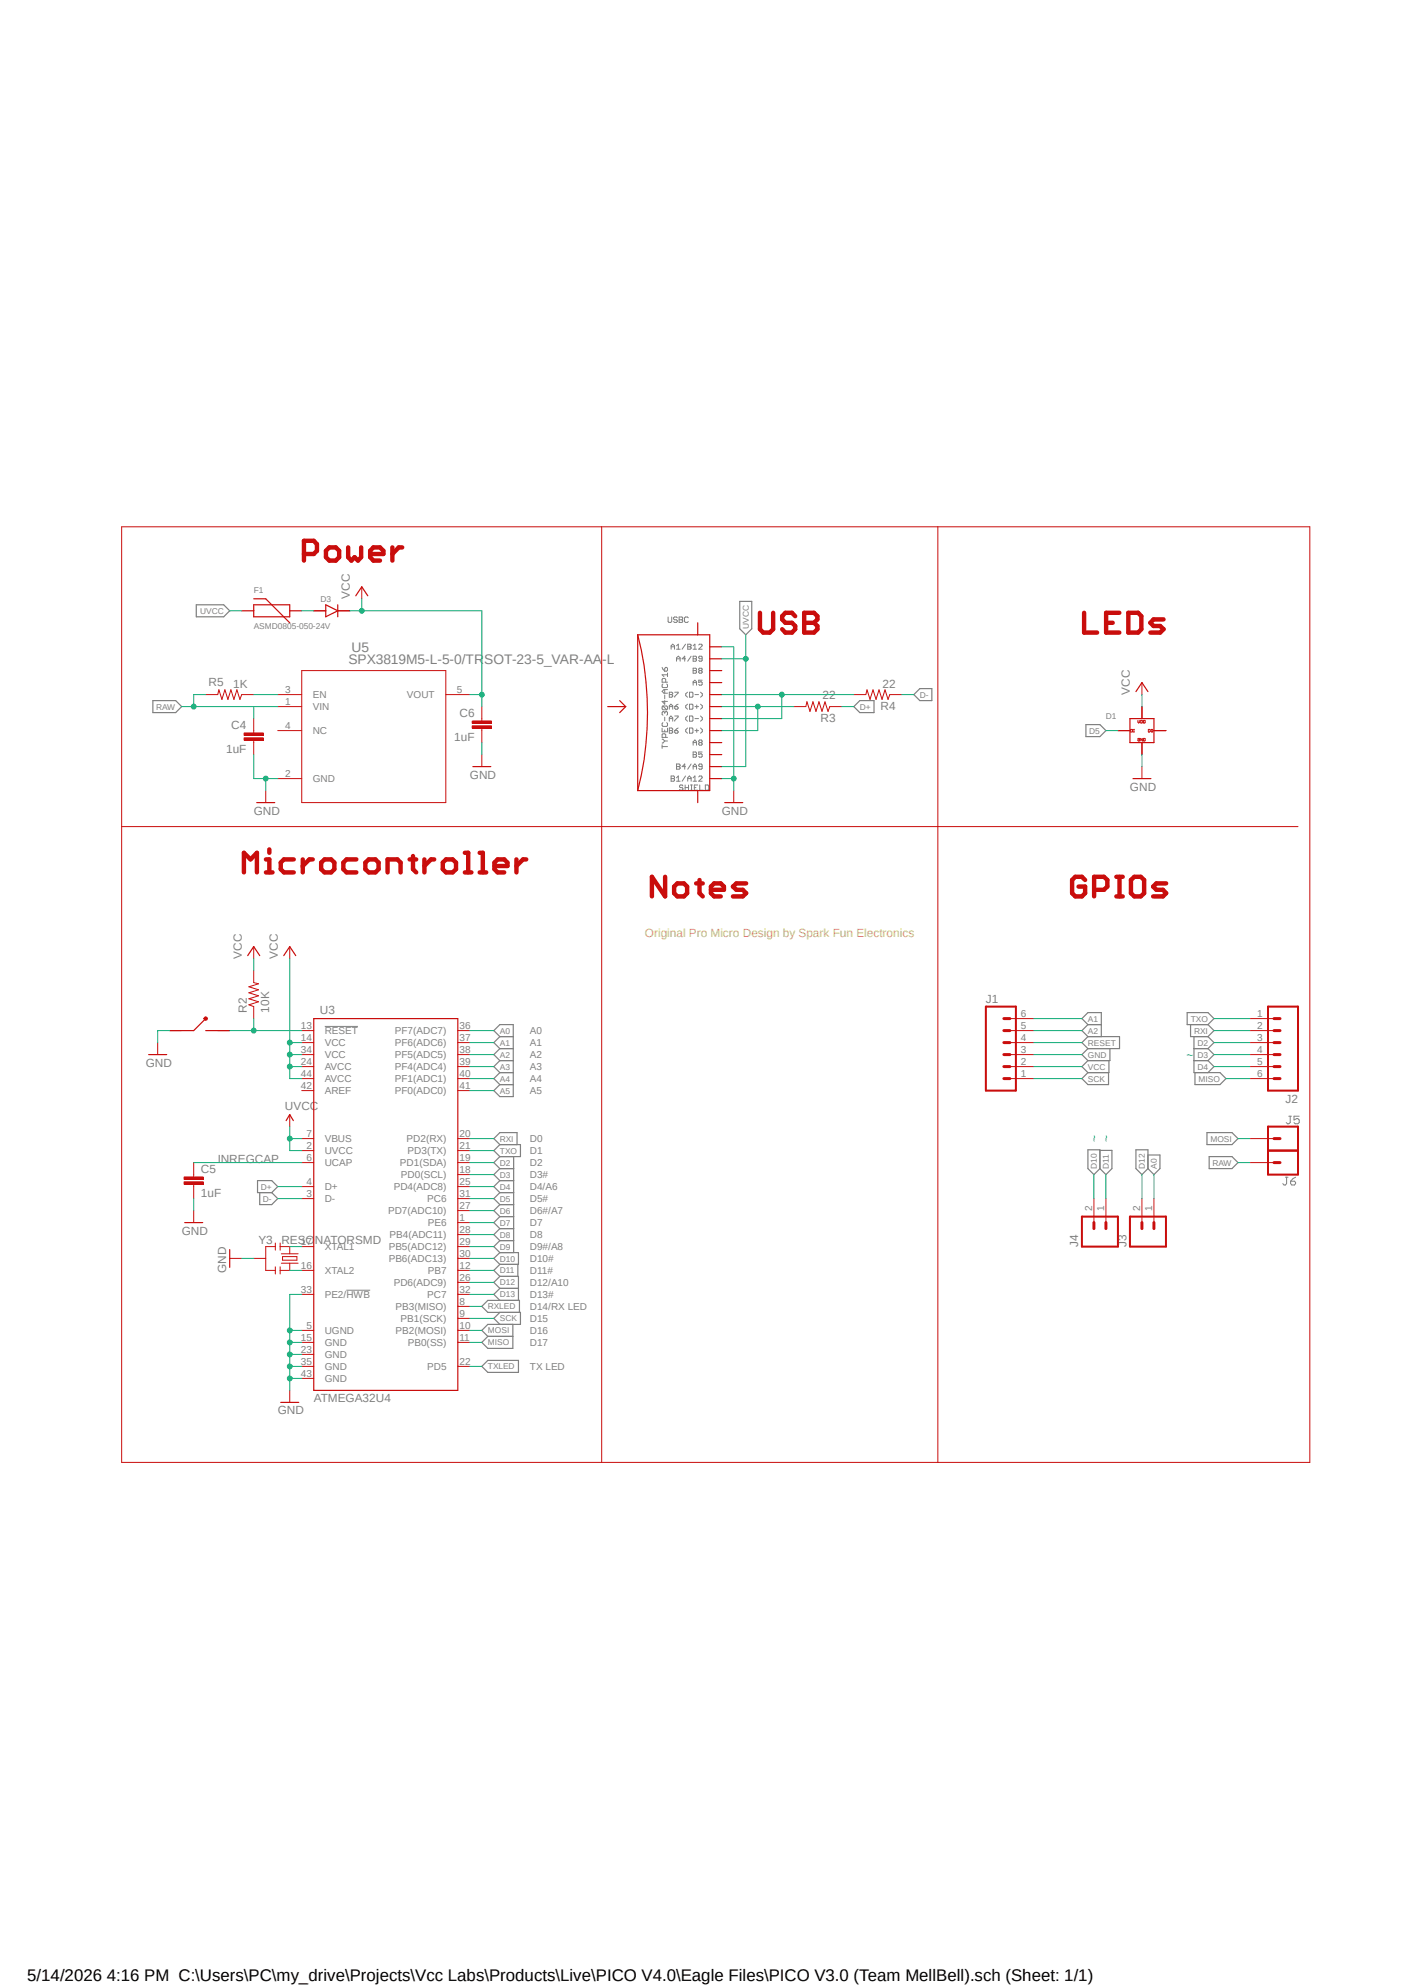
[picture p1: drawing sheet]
<svg xmlns="http://www.w3.org/2000/svg" width="297mm" height="420mm" viewBox="0 0 297 420" stroke-linecap="round" stroke-linejoin="round" font-family="sans-serif">
<path d="M25.7 111.4l251.6 198.3M277.3 111.4l-251.6 198.3" fill="none" stroke="#fff" stroke-width=".21"/>
<g fill="none" stroke="#808080" stroke-width=".21">
<path d="M141.4 130.6v1l.1 .1 .6-.1v-1M142 137.4v-.7l.3-.3 .4 .3v.7M142 136.9h.7M143.1 136.7l.4-.3v1M143.1 137.4h.8M143.1 140v-.8l.4-.3 .4 .3v.8M143.1 139.4h.8M143.3 130.8l-.2-.2-.6 .2 .2 .4h.4l.2 .4-.2 .1-.6-.1M143.7 130.6h.6l.1 .2-.1 .4 .1 .4-.1 .1h-.6zM143.7 131.2h.6M145 136.4l-.7 1M145 139.4h-.7l.6-.5v1.1"/>
<path d="M145.5 136.9h.5M145.5 136.4h.5l.2 .1-.2 .4 .2 .3-.2 .2h-.5zM145.6 130.8l-.2-.2-.6 .2v.8l.2 .1 .6-.1M146.2 138.9l-.7 1.1M146.6 137.4h.8M146.6 136.7l.4-.3v1M146.6 139.4h.6M146.6 138.9h.6l.2 .2-.2 .3 .2 .4-.2 .2h-.6zM147.8 136.5l.2-.1h.4l.1 .1v.2l-.7 .7h.7M148.5 139.4h-.5l-.2-.2 .2-.3h.4l.1 .2v.7l-.1 .2h-.4l-.2-.2M140.1 158h1.1M140.1 154.1v.8h1.1v-.8"/>
<path d="M140.1 157.6v.8M140.1 156.5l.5 .3M140.1 141.3l.5 .8M140.3 144.8l-.2 .2v.4l.2 .1h.8l.1-.1-.1-.6M140.3 149.4l-.2 .2 .2 .6h.8M140.3 153l-.2 .2 .2 .6h.8l.1-.3-.1-.5M140.3 149.4h.8l.1 .2-.1 .6M140.3 149.4l.8 .8M140.6 150.8l-.1-.2-.4 .2v.4l.2 .2M140.6 156.8l-.5 .5M140.6 156.8h.6M140.6 141.5l.2-.2 .4 .2-.1 .6h-.5z"/>
<path d="M140.6 150.8l.2-.2 .4 .2v.4l-.1 .2M140.6 146v.7M140.6 147.1v.8M140.6 148.3v.8l-.5-.6h1.1M140.6 150.8v.2M140.6 151.8v.8M140.6 154.5v.4M140.8 144.4v-.6l-.2-.2h-.3l-.2 .2v.6h1.1M140.8 156.1v-.6l-.5-.2-.2 .2v.6h1.1M141.2 142.5v.7M141.2 146h-.7l-.4 .3 .4 .4h.7M141.2 142.8h-1.1l.4 .4"/>
<path d="M141.6 146.5h.5l.2 .2-.2 .3 .2 .4-.2 .2h-.5zM141.6 150.1v-.7l.3-.3 .4 .3v.7M141.6 152.7v-.8l.3-.3 .4 .3v.8M141.6 154.1h.5l.2 .2-.2 .3 .2 .4-.2 .2h-.5zM141.6 147h.5M141.6 149.6h.7M141.6 152.1h.7M141.6 154.6h.5M142.7 149.6h.6l.2 .3-.2 .2h-.4l-.2-.2zM142.7 146.5h.8l-.8 1.1M142.7 151.6h.8v.2l-.8 .7v.2M142.7 154.6h.6l.2 .4-.2 .2h-.4l-.2-.2z"/>
<path d="M143.5 149.1l-.8 .5M143.5 154.1l-.8 .5M145.5 146.5l-.4 .4v.3l.4 .4M145.5 149.1l-.4 .3v.4l.4 .3M145.5 151.6l-.4 .3v.4l.4 .4M145.5 154.1l-.4 .4v.4l.4 .3M145.9 151.6h.5l.2 .2v.7l-.2 .2h-.5zM145.9 146.5h.5l.2 .2v.7l-.2 .2h-.5zM145.9 149.1h.5l.2 .1v.7l-.2 .2h-.5zM145.9 154.1h.5l.2 .2v.7l-.2 .2h-.5zM146.6 141.4h.6l.2 .2-.2 .3 .2 .4-.2 .2h-.6zM146.6 145v-.7l.4-.3 .4 .3v.7"/>
<path d="M146.6 157.7v-.7l.4-.4 .4 .4v.7M146.6 159.2h.6l.2 .2-.2 .3 .2 .4-.2 .2h-.6zM146.6 141.9h.6M146.6 144.5h.8M146.6 157.2h.8M146.6 159.7h.6M147 147h.8M147 149.6h.8M147 152.1h.8M147 154.6h.8M147.4 149.2v.7M147.4 154.3v.7"/>
<path d="M148 141.9l-.2-.1 .2-.4h.4l.1 .2-.1 .3M148 141.9l-.2 .3 .2 .3h.4l.1-.2-.1-.4M148 157.2l-.2-.2 .2-.4h.4l.1 .2-.1 .4M148 157.2l-.2 .2 .2 .3h.4l.1-.1-.1-.4M148 141.9h.4M148 157.2h.4M148.2 146.5l.4 .4v.3l-.4 .4M148.2 149.1l.4 .3v.4l-.4 .3M148.2 151.6l.4 .3v.4l-.4 .4M148.2 154.1l.4 .4v.4l-.4 .3M148.5 144h-.7v.5l.6-.2 .1 .2v.4l-.1 .1h-.4l-.2-.1M148.5 159.2h-.7v.5l.4-.1 .3 .1v.4l-.1 .2h-.4l-.2-.2"/>
<path d="M142 164.3h.5l.2 .2-.2 .3 .2 .4-.2 .2h-.5zM142 164.8h.5M143.1 164.6l.4-.3v1.1M143.1 161.7h.6l.2 .2-.2 .4 .2 .3-.2 .2h-.6zM143.1 162.3h.6M143.1 165.4h.8M144.5 166.4l-.2-.2h-.4l-.1 .3 .1 .2h.4l.2 .4-.2 .2h-.4l-.1-.2M144.9 166.7h.8M144.9 166.2v1.1M145 162.3h-.7l.6-.6v1.1M145 164.3l-.7 1.1M145.5 165.4v-.8l.3-.3 .4 .3v.8"/>
<path d="M145.5 164.8h.7M145.7 166.2v1.1M146.1 166.2h.4M146.1 167.3h.4M146.2 161.7l-.7 1.1M146.3 166.2v1.1M146.6 164.6l.4-.3v1.1M146.6 162.8v-.7l.4-.4 .4 .4v.7M146.6 162.3h.8M146.6 165.4h.8M146.9 166.7h.3M147.6 166.2h-.7v1.1h.7"/>
<path d="M147.8 164.5l.2-.2h.4l.1 .3-.7 .8h.7M148 166.2v1.1h.8M148.5 162.3h-.5l-.2-.2 .2-.4h.4l.1 .2v.7l-.1 .2h-.4l-.2-.2M149.2 166.2h.6l.1 .2v.7l-.1 .2h-.6zM68.7 217.3h7M272.7 236.3h.5M273 236.3v1.3l-.3 .3h-.3l-.3-.3M274.9 236.3h-1.1v.8l.8-.3 .3 .3v.5l-.3 .3h-.6l-.2-.3M271.9 249.2h.6M272.2 249.2v1.3l-.3 .3h-.2l-.3-.3M273 250h.9l.2 .3v.2l-.2 .3h-.6l-.3-.3zM274.1 249.2l-.5 .3-.6 .5"/>
<path d="M73.3 273.1h5"/>
</g>
<g fill="none" stroke="#808080" stroke-width=".25">
<path d="M41.5 128h5.8l1.3 1.3-1.3 1.3h-5.8zM156.5 127.3h2.5v5.8l-1.2 1.3-1.3-1.3zM32.3 148.3h4.9l1.2 1.3-1.2 1.2h-4.9zM180.6 149.6l1.3-1.3h3v2.5h-3zM193.3 147l1.3-1.2h2.5v2.5h-2.5zM229.7 153.4h3l1.3 1.2-1.3 1.3h-3zM105.7 219.4h2.9M105.7 219.4l-1.2-1.3 1.2-1.2h2.9v15.2h-2.9l-1.2-1.3 1.2-1.2M105.7 219.4l-1.2 1.3 1.2 1.3M230.2 219.4h6.7v2.6h-6.7M230.2 219.4l-1.3 1.3 1.3 1.3M230.2 216.9h2.8"/>
<path d="M230.2 216.9l-1.3-1.3 1.3-1.3h2.8v5.1M230.2 216.9l-1.3 1.2 1.3 1.3M251.2 214.3h4.4l1.2 1.3-1.2 1.3h-4.4zM251.9 216.9v2.5h3.7M252.6 219.4v7.6h5.5l1.3 1.3-1.3 1.3h-5.3v-2.6M255.6 219.4l1.2 1.3-1.2 1.3M255.6 216.9l1.2 1.2-1.2 1.3M105.7 222h2.9M105.7 224.5h2.9M105.7 227h2.9M105.7 229.6h2.9M105.7 227l-1.2 1.3 1.2 1.3"/>
<path d="M105.7 224.5l-1.2 1.3 1.2 1.2M105.7 222l-1.2 1.2 1.2 1.3M230.2 222l-1.3 1.2 1.3 1.3M230.2 227l-1.3 1.3 1.3 1.3h4.3v-2.6M230.2 224.5l-1.3 1.3 1.3 1.2M234.6 224.5v2.5h-4.4M234.8 222v2.5h-4.6M252.6 222h3M252.6 224.5h3M255.4 239.7h5.2l1.3 1.3-1.3 1.3h-5.2zM255.6 224.5l1.2 1.3-1.2 1.2M255.6 222l1.2 1.2-1.2 1.3"/>
<path d="M54.5 249.9h3l1.3 1.3-1.3 1.2h-3zM54.9 252.4v2.6h2.6l1.3-1.3-1.3-1.3M105.7 242.3h4.4v2.5h-4.4M105.7 242.3l-1.2-1.3 1.2-1.3h3.7v2.6M105.7 242.3l-1.2 1.2 1.2 1.3M105.7 247.4h3M105.7 244.8l-1.2 1.3 1.2 1.3M105.7 247.4l-1.2 1.2 1.2 1.3M105.7 249.9h3M105.7 249.9l-1.2 1.3 1.2 1.2M105.7 252.4h3M105.7 252.4l-1.2 1.3 1.2 1.3"/>
<path d="M105.7 255h3M105.7 255l-1.2 1.2 1.2 1.3M105.7 257.5h3M105.7 257.5l-1.2 1.3 1.2 1.3M108.7 244.8v20.3M230.2 243.4h2.5v4l-1.3 1.2-1.2-1.2zM232.7 243.5h2.5v3.9l-1.2 1.2-1.3-1.2M240.3 243.4h2.6v4l-1.3 1.2-1.3-1.2zM242.9 244.5h2.5v2.9l-1.3 1.2-1.2-1.2M255.8 244.8h4.8l1.3 1.3-1.3 1.3h-4.8zM105.7 277.8l-1.2 1.3 1.2 1.2M105.7 262.6l-1.2 1.3 1.2 1.2"/>
<path d="M105.7 262.6h3M105.7 265.1h4v2.5h-4M105.7 260.1l-1.2 1.2 1.2 1.3M105.7 260.1h3M105.7 265.1l-1.2 1.3 1.2 1.2M105.7 270.2h4v5.1M105.7 267.6l-1.2 1.3 1.2 1.3M105.7 270.2l-1.2 1.2 1.2 1.3M105.7 272.7h4M105.7 272.7l-1.2 1.3 1.2 1.3M109.6 267.6v2.6M109.9 277.8v-2.5h-6.7l-1.3 1.2 1.3 1.3h6.9v2.5h-6.9l-1.3 1.3 1.3 1.3"/>
<path d="M101.9 289.2l1.3-1.2h6.5v2.5h-6.5zM103.2 282.9h5.3M108.5 280.3v5.1h-5.3l-1.3-1.3 1.3-1.2"/>
</g>
<g fill="none" stroke="#c90d0c" stroke-width=".21">
<path d="M25.7 111.5h251.4v198h-251.4zM127.3 111.5v198M198.4 111.5v198M25.7 175h248.9M53.7 200.4v2.5M61.3 200.4v2.5M63.8 218.1h2.6M96.9 218.1h2.5M61.3 235.9v2.6M63.8 230.8h2.6M63.8 225.8h2.6M63.8 228.3h2.6"/>
<path d="M63.8 223.2h2.6M63.8 220.7h2.6M96.9 230.8h2.5M96.9 225.8h2.5M96.9 228.3h2.5M96.9 223.2h2.5M96.9 220.7h2.5M41 248.6v.5M41 250.7v.5M41 256.2v2.6M63.8 251.2h2.6M63.8 253.7h2.6"/>
<path d="M63.8 246.1h2.6M63.8 241h2.6M63.8 243.5h2.6M96.9 251.2h2.5M96.9 253.7h2.5M96.9 248.6h2.5M96.9 246.1h2.5M96.9 241h2.5M96.9 243.5h2.5M96.9 256.2h2.5M96.9 258.8h2.5M48.6 266.4h2.5"/>
<path d="M53.7 266.4h2.5M58.3 263.9h-2.1v5h2.1M58.3 263.1v1.5M58.3 268.1v1.6M59.3 263.9h2v1.5M59.3 263.1v1.5M59.3 268.1v1.6M59.5 267.4h3.6M59.5 265.4h3.6M59.8 266h3v.7h-3zM61.3 267.4v1.5h-2M63.8 263.9h2.6"/>
<path d="M63.8 268.9h2.6M63.8 274h2.6M96.9 266.4h2.5M96.9 276.5h2.5M96.9 279.1h2.5M96.9 261.3h2.5M96.9 263.9h2.5M96.9 268.9h2.5M96.9 274h2.5M96.9 271.4h2.5M61.3 294.3v2.5M63.8 284.1h2.6"/>
<path d="M63.8 286.7h2.6M63.8 289.2h2.6M63.8 291.8h2.6M63.8 281.6h2.6M96.9 284.1h2.5M96.9 289.2h2.5M96.9 281.6h2.5"/>
</g>
<g fill="none" stroke="#c90d0c" stroke-width=".93">
<path d="M64.3 117.3h2.1l.7-.7v-1.4l-.7-.7h-2.1v4.2M69 116.6l.7-.7h1.3l.8 .7v1.3l-.8 .8h-1.3l-.7-.8zM73.7 115.9v2l.6 .8 .7-.8 .7 .8 .7-.8v-2M78.3 117.3h2.8v-.7l-.7-.7h-1.4l-.7 .7v1.3l.7 .8h1.4M83 115.9v2.8M85.1 115.9h-.7l-1.4 1.4M160.8 129.7v3.5l.7 .7h1.4l.7-.7v-3.5M168.2 130.4l-.6-.7h-1.4l-.7 .7v.7l.7 .7h1.4l.6 .7v.7l-.6 .7h-1.4l-.7-.7M170.1 129.7h2.1l.7 .7v.7l-.7 .7 .7 .7v.7l-.7 .7h-2.1zM170.1 131.8h2.1M229.4 129.7v4.2h2.7M234 131.8h1.4"/>
<path d="M236.8 129.7h-2.8v4.2h2.8M238.7 129.7h2.1l.7 .7v2.8l-.7 .7h-2.1zM246.2 131.1h-2.1l-.7 .7 .7 .7h1.3l.8 .7-.8 .7h-2M57 179.8v.7M51.6 184.7v-4.2l1.4 1.4 1.4-1.4v4.2M56.3 181.9h.7v2.8M56.3 184.7h1.4M62.1 181.9h-2l-.7 .7v1.4l.7 .7h2M64.1 181.9v2.8M66.2 181.9h-.8l-1.3 1.4M67.9 182.6l.8-.7h1.4l.6 .7v1.4l-.6 .7h-1.4l-.8-.7zM75.4 181.9h-2.1l-.7 .7v1.4l.7 .7h2.1"/>
<path d="M77.3 182.6l.7-.7h1.4l.7 .7v1.4l-.7 .7h-1.4l-.7-.7zM82 184.7v-2.8h2.1l.7 .7v2.1M86.7 181.9h1.4M87.4 181.2v2.8l.7 .7M89.8 181.9v2.8M91.9 181.9h-.7l-1.4 1.4M94.4 181.9h1.4l.7 .7v1.4l-.7 .7h-1.4l-.7-.7v-1.4zM98.3 184.7h1.4M98.3 180.5h.8v4.2M101.5 184.7h1.4M101.5 180.5h.7v4.2M104.6 183.3h2.8v-.7l-.7-.7h-1.4l-.7 .7v1.4l.7 .7h1.4"/>
<path d="M109.3 181.9v2.8M111.3 181.9h-.6l-1.4 1.4M140.7 185.6v4.1l-2.8-4.1v4.1M142.6 187.7l.7-.7h1.4l.7 .7v1.4l-.7 .6h-1.4l-.7-.6zM147.3 187h1.4M148 186.3v2.8l.7 .6M150.4 188.3h2.8v-.6l-.7-.7h-1.4l-.7 .7v1.4l.7 .6h1.4M157.9 187h-2.1l-.7 .7 .7 .6h1.3l.8 .8-.8 .6h-2M229.6 186.3l-.7-.7h-1.4l-.7 .7v2.8l.7 .6h1.4l.7-.6v-1.4h-1.4M231.5 188.3h2.1l.7-.6v-1.4l-.7-.7h-2.1v4.1M236.2 185.6h1.3M236.2 189.7h1.3"/>
<path d="M236.9 185.6v4.1M239.3 186.3l.7-.7h1.3l.8 .7v2.8l-.8 .6h-1.3l-.7-.6zM246.7 187h-2.1l-.6 .7 .6 .6h1.4l.7 .8-.7 .6h-2"/>
</g>
<path d="M52.4 202.3l1.3-1.9 1.2 1.9M60 202.3l1.3-1.9 1.3 1.9M66.4 215.6h30.5v78.7h-30.5zM60.5 237.2l.8-1.3 .8 1.3M39.1 258.8h3.8M48.6 264.5v3.8M59.4 296.8h3.8" fill="none" stroke="#c90d0c" stroke-width=".25"/>
<path d="M38.9 250.1h4.1v.6h-4.1z" fill-rule="evenodd" fill="#c90d0c"/>
<path d="M38.9 250.1h4.1v.6h-4.1z" fill="none" stroke="#c90d0c" stroke-width=".21"/>
<path d="M38.9 249.1h4.1v.5h-4.1z" fill-rule="evenodd" fill="#c90d0c"/>
<g fill="none" stroke="#c90d0c" stroke-width=".21">
<path d="M167.9 149.6h2.6l.2-1.1 .7 2.1 .6-2.1 .6 2.1 .7-2.1 .6 2.1 .6-2.1 .7 2.1 .4-1h2.5M180.6 147h2.6l.2-1 .7 2 .6-2 .6 2 .7-2 .6 2 .6-2 .7 2 .4-1h2.5M236.5 154.6h2.6M239.2 154.4l.4 .1-.1 .4h-.3zM239.8 154.9h.2M239.8 154.4h.2M239.9 154.4v.5M240.7 152.5v.4l.2 .1 .2-.1v-.4M241.1 156.4h-.4v.4h.3l.1-.3h-.2M241.3 152.5l.4 .1-.1 .4h-.3zM241.6 144.5v2.5M241.6 149.6v2.5"/>
<path d="M241.6 157.2v2.5M241.7 156.3v.5l-.4-.5v.5M241.9 152.5l.4 .1-.1 .4h-.3zM241.9 156.3l.4 .1-.1 .4h-.3zM243 154.4l.3 .1-.1 .4h-.2zM243.5 154.5h.4l-.1 .4h-.3zM244.1 154.6h2.6M241.6 162.3v2.5M53.7 205.4v2.6l1 .2-2 .7 2 .6-2 .6 2 .7-2 .6 2 .6-2 .7 1 .4v2.5M213.7 215.6h5M213.7 218.1h5M264.5 215.6h5"/>
<path d="M264.5 218.1h5M33.4 220.7v2.5M213.7 220.7h5M213.7 223.2h5M213.7 225.8h5M213.7 228.3h5M264.5 220.7h5M264.5 223.2h5M264.5 225.8h5M264.5 228.3h5M38.9 249.1h4.1v.5h-4.1zM41 246.1v2.5"/>
<path d="M41 251.2v2.5M231.4 253.7v5.1M234 253.7v5.1M241.6 253.7v5.1M244.1 253.7v5.1"/>
</g>
<path d="M208.6 213.1h6.3v17.7h-6.3zM268.3 213.1h6.3v17.7h-6.3zM228.9 257.5h7.6v6.4h-7.6zM239.1 257.5h7.6v6.4h-7.6z" fill="none" stroke="#c90d0c" stroke-width=".42"/>
<g fill="none" stroke="#c90d0c" stroke-width=".63">
<path d="M212.4 218.1h1.3M212.4 215.6h1.3M269.5 218.1h1.3M269.5 215.6h1.3M212.4 220.7h1.3M212.4 225.8h1.3M212.4 223.2h1.3M212.4 228.3h1.3M269.5 220.7h1.3M269.5 225.8h1.3M269.5 223.2h1.3M269.5 228.3h1.3"/>
<path d="M231.4 258.8v1.3M234 258.8v1.3M241.6 258.8v1.3M244.1 258.8v1.3"/>
</g>
<g fill="none" stroke="#c90d0c" stroke-width=".25">
<path d="M134.9 134.4a66.6 66.6 0 0 1 0 32.9M134.9 134.4h15.3v32.9h-15.3M134.9 134.4v32.9M147.6 131.8v2.6M150.2 139.4h2.5M150.2 136.9h2.5M128.6 149.6h3.8M131.1 148.3l1.3 1.3M132.4 149.6l-1.3 1.2M150.2 144.5h2.5M150.2 147h2.5M150.2 149.6h2.5"/>
<path d="M150.2 152.1h2.5M150.2 154.6h2.5M150.2 157.2h2.5M150.2 141.9h2.5M150.2 159.7h2.5M236.5 154.6h2.6M239.1 152.1h5v5.1h-5zM240.3 146.4l1.3-1.9 1.3 1.9M241.6 149.6v2.5M241.6 157.2v2.5M244.1 154.6h2.6M147.6 167.3v2.6"/>
<path d="M150.2 164.8h2.5M150.2 162.3h2.5M239.7 164.8h3.8M43.5 215.6l-2.5 2.5h-5.1M43.5 218.1h5.1M31.5 223.2h3.8"/>
</g>
<path d="M43.3 215.3l.2-.1 .3 .1 .1 .3-.1 .3-.3 .1-.2-.1-.2-.3 .4-.1 .1 .1-.1 .1-.4-.1z" fill-rule="evenodd" fill="#c90d0c"/>
<path d="M53.7 154.6v.6M53.7 156.7v.5M58.8 147h5M58.8 149.6h5M58.8 154.6h5M63.8 141.9h30.5v28h-30.5zM94.3 147h5.1M56.2 167.3v2.6M58.8 164.8h5M35.9 218.1h2.5M43.3 215.3l.2-.1 .3 .1 .1 .3-.1 .3-.3 .1-.2-.1-.2-.3 .4-.1 .1 .1-.1 .1-.4-.1zM46.1 218.1h2.5" fill="none" stroke="#c90d0c" stroke-width=".21"/>
<path d="M54.3 169.9h3.8" fill="none" stroke="#c90d0c" stroke-width=".25"/>
<path d="M51.6 156.2h4.1v.5h-4.1z" fill-rule="evenodd" fill="#c90d0c"/>
<path d="M51.6 156.2h4.1v.5h-4.1z" fill="none" stroke="#c90d0c" stroke-width=".21"/>
<path d="M51.6 155.2h4.1v.5h-4.1z" fill-rule="evenodd" fill="#c90d0c"/>
<path d="M43.5 147h2.6l.2-1 .6 2 .7-2 .6 2 .7-2 .6 2 .6-2 .7 2 .3-1h2.6M51.6 155.2h4.1v.5h-4.1zM53.7 152.1v2.5M53.7 157.2v2.5M101.9 152.1v.5M101.9 154.1v.5" fill="none" stroke="#c90d0c" stroke-width=".21"/>
<path d="M99.9 153.6h4.1v.5h-4.1z" fill-rule="evenodd" fill="#c90d0c"/>
<path d="M99.9 153.6h4.1v.5h-4.1z" fill="none" stroke="#c90d0c" stroke-width=".21"/>
<path d="M99.9 152.6h4.1v.5h-4.1z" fill-rule="evenodd" fill="#c90d0c"/>
<path d="M66.4 129.3h2.5M71.5 129.3h2.5M76.5 124.2v2.5M99.9 152.6h4.1v.5h-4.1zM101.9 149.6v2.5M101.9 154.6v2.6M101.9 159.7v2.6M155.2 167.3v2.6M264.5 241h5M264.5 246.1h5" fill="none" stroke="#c90d0c" stroke-width=".21"/>
<path d="M51.1 129.3h2.6M53.7 128h7.6v2.6h-7.6zM53.7 126.7h2.5l5.1 5.1M61.3 129.3h2.5M66.4 129.3h2.5M68.9 128l2.6 1.3-2.6 1.3zM71.5 129.3h2.5M71.5 128v2.6M75.3 126.1l1.2-1.9 1.3 1.9M100 162.3h3.8M153.3 169.9h3.8" fill="none" stroke="#c90d0c" stroke-width=".25"/>
<path d="M268.3 238.5h6.3v10.1h-6.3zM268.3 243.5h6.3" fill="none" stroke="#c90d0c" stroke-width=".42"/>
<path d="M269.5 241h1.3M269.5 246.1h1.3" fill="none" stroke="#c90d0c" stroke-width=".63"/>
<path d="M51.1 266.4h2.6M63.8 274h-2.5v20.3M61.3 284.1h2.5M61.3 291.8h2.5M61.3 289.2h2.5M61.3 286.7h2.5M61.3 281.6h2.5" fill="none" stroke="#0dab76" stroke-width=".21"/>
<circle cx="61.3" cy="291.8" r=".51" fill="#0dab76"/>
<circle cx="61.3" cy="291.8" r=".51" fill="none" stroke="#0dab76" stroke-width=".21"/>
<circle cx="61.3" cy="289.2" r=".51" fill="#0dab76"/>
<circle cx="61.3" cy="289.2" r=".51" fill="none" stroke="#0dab76" stroke-width=".21"/>
<circle cx="61.3" cy="286.7" r=".51" fill="#0dab76"/>
<circle cx="61.3" cy="286.7" r=".51" fill="none" stroke="#0dab76" stroke-width=".21"/>
<circle cx="61.3" cy="284.1" r=".51" fill="#0dab76"/>
<circle cx="61.3" cy="284.1" r=".51" fill="none" stroke="#0dab76" stroke-width=".21"/>
<circle cx="61.3" cy="281.6" r=".51" fill="#0dab76"/>
<g fill="none" stroke="#0dab76" stroke-width=".21">
<path d="M53.7 159.7v5.1h5.1M56.2 164.8v2.5M35.9 218.1h-2.5v2.6M218.7 223.2h10.2M41 253.7v2.5"/>
<circle cx="61.3" cy="281.6" r=".51"/>
</g>
<circle cx="56.2" cy="164.8" r=".51" fill="#0dab76"/>
<g fill="none" stroke="#0dab76" stroke-width=".21">
<path d="M152.7 136.9h2.5v30.4M101.9 157.2v2.5M241.6 159.7v2.6M152.7 164.8h2.5"/>
<circle cx="56.2" cy="164.8" r=".51"/>
</g>
<circle cx="155.2" cy="164.8" r=".51" fill="#0dab76"/>
<g fill="none" stroke="#0dab76" stroke-width=".21">
<path d="M48.6 218.1h15.2M53.7 215.6v2.5"/>
<circle cx="155.2" cy="164.8" r=".51"/>
</g>
<circle cx="53.7" cy="218.1" r=".51" fill="#0dab76"/>
<g fill="none" stroke="#0dab76" stroke-width=".21">
<path d="M61.3 202.9v25.4h2.5M256.8 215.6h7.7M61.3 223.2h2.5M61.3 225.8h2.5M218.7 220.7h10.2M218.7 228.3h10.2M259.4 228.3h5.1M99.4 243.5h5.1M261.9 241h2.6M99.4 279.1h5.1M99.4 284.1h2.5M99.4 281.6h2.5"/>
<circle cx="53.7" cy="218.1" r=".51"/>
</g>
<circle cx="61.3" cy="223.2" r=".51" fill="#0dab76"/>
<circle cx="61.3" cy="223.2" r=".51" fill="none" stroke="#0dab76" stroke-width=".21"/>
<circle cx="61.3" cy="225.8" r=".51" fill="#0dab76"/>
<g fill="none" stroke="#0dab76" stroke-width=".21">
<path d="M61.3 220.7h2.5"/>
<circle cx="61.3" cy="225.8" r=".51"/>
</g>
<circle cx="61.3" cy="220.7" r=".51" fill="#0dab76"/>
<g fill="none" stroke="#0dab76" stroke-width=".21">
<path d="M74 129.3h27.9v20.3M76.5 126.7v2.6M99.4 147h2.5M241.6 147v2.6M53.7 202.9v2.5M218.7 225.8h10.2"/>
<circle cx="61.3" cy="220.7" r=".51"/>
</g>
<circle cx="76.5" cy="129.3" r=".51" fill="#0dab76"/>
<circle cx="76.5" cy="129.3" r=".51" fill="none" stroke="#0dab76" stroke-width=".21"/>
<circle cx="101.9" cy="147" r=".51" fill="#0dab76"/>
<g fill="none" stroke="#0dab76" stroke-width=".21">
<path d="M38.4 149.6h20.4M43.5 147h-2.5v2.6M53.7 149.6v2.5"/>
<circle cx="101.9" cy="147" r=".51"/>
</g>
<circle cx="41" cy="149.6" r=".51" fill="#0dab76"/>
<g fill="none" stroke="#0dab76" stroke-width=".21">
<path d="M234 154.6h2.5M99.4 218.1h5.1M218.7 218.1h10.2M218.7 215.6h10.2M256.8 218.1h7.7M61.3 238.5v5h2.5M99.4 230.8h5.1M99.4 228.3h5.1M99.4 225.8h5.1M99.4 223.2h5.1M99.4 220.7h5.1M256.8 225.8h7.7"/>
<path d="M256.8 223.2h7.7M256.8 220.7h7.7M41 246.1h22.8M61.3 241h2.5M99.4 246.1h5.1M99.4 248.6h5.1M99.4 251.2h5.1M99.4 253.7h5.1M99.4 256.2h5.1M99.4 258.8h5.1M99.4 241h5.1M231.4 248.6v5.1"/>
<path d="M244.1 248.6v5.1M261.9 246.1h2.6M61.3 263.9h2.5M61.3 268.9h2.5M99.4 263.9h5.1M99.4 261.3h5.1M99.4 266.4h5.1"/>
<circle cx="41" cy="149.6" r=".51"/>
</g>
<circle cx="61.3" cy="241" r=".51" fill="#0dab76"/>
<g fill="none" stroke="#0dab76" stroke-width=".21">
<path d="M48.6 129.3h2.5M152.7 139.4h5.1M157.8 134.4v27.9h-5.1"/>
<circle cx="61.3" cy="241" r=".51"/>
</g>
<circle cx="157.8" cy="139.4" r=".51" fill="#0dab76"/>
<g fill="none" stroke="#0dab76" stroke-width=".21">
<path d="M63.8 129.3h2.6M53.7 147h5.1M152.7 149.6h7.6v5h-7.6M178.1 149.6h2.5M190.8 147h2.5M58.8 253.7h5M58.8 251.2h5M234 248.6v5.1M241.6 248.6v5.1M99.4 268.9h5.1M99.4 271.4h5.1M99.4 274h5.1"/>
<path d="M99.4 276.5h2.5M99.4 289.2h2.5"/>
<circle cx="157.8" cy="139.4" r=".51"/>
</g>
<circle cx="160.3" cy="149.6" r=".51" fill="#0dab76"/>
<g fill="none" stroke="#0dab76" stroke-width=".21">
<path d="M152.7 147h12.7v5.1h-12.7M160.3 149.6h7.6"/>
<circle cx="160.3" cy="149.6" r=".51"/>
</g>
<circle cx="165.4" cy="147" r=".51" fill="#0dab76"/>
<g fill="none" stroke="#0dab76" stroke-width=".21">
<path d="M165.4 147h15.2"/>
<circle cx="165.4" cy="147" r=".51"/>
</g>
<text font-size="3.6" x="5.8" y="419.3">5/14/2026 4:16 PM C:\Users\PC\my_drive\Projects\Vcc Labs\Products\Live\PICO V4.0\Eagle Files\PICO V3.0 (Team MellBell).sch (Sheet: 1/1)</text>
<g font-size="2.9" fill="#808080">
<text x="74.3" y="137.9">U5</text>
<text x="73.7" y="140.5">SPX3819M5-L-5-0/TRSOT-23-5_VAR-AA-L</text>
</g>
<g font-size="2.5" fill="#808080">
<text x="74" y="126.7" transform="rotate(-90 74 126.7)">VCC</text>
<text x="44.1" y="145.2">R5</text>
<text x="49.4" y="145.5">1K</text>
<text x="174" y="148">22</text>
<text x="186.7" y="145.5">22</text>
<text x="239.1" y="147" transform="rotate(-90 239.1 147)">VCC</text>
<text x="48.9" y="154.3">C4</text>
<text x="97.2" y="151.7">C6</text>
<text x="173.6" y="152.9">R3</text>
<text x="186.3" y="150.3">R4</text>
<text x="47.8" y="159.3">1uF</text>
<text x="96.1" y="156.8">1uF</text>
<text x="99.4" y="164.8">GND</text>
<text x="239.1" y="167.3">GND</text>
<text x="53.7" y="172.4">GND</text>
<text x="152.7" y="172.4">GND</text>
<text x="51.1" y="202.9" transform="rotate(-90 51.1 202.9)">VCC</text>
<text x="58.8" y="202.9" transform="rotate(-90 58.8 202.9)">VCC</text>
<text x="52.2" y="214.3" transform="rotate(-90 52.2 214.3)">R2</text>
<text x="57" y="214.3" transform="rotate(-90 57 214.3)">10K</text>
<text x="67.6" y="214.6">U3</text>
<text x="208.6" y="212.3">J1</text>
<text x="30.8" y="225.8">GND</text>
<text x="271.9" y="233.4">J2</text>
<text x="60.3" y="234.9">UVCC</text>
<text x="42.5" y="248.2">C5</text>
<text x="46.1" y="246.1">INREGCAP</text>
<text x="42.5" y="253.3">1uF</text>
<text x="38.4" y="261.3">GND</text>
<text x="54.7" y="263.4">Y3</text>
<text x="59.5" y="263.4">RESONATORSMD</text>
<text x="228.1" y="263.9" transform="rotate(-90 228.1 263.9)">J4</text>
<text x="238.3" y="263.9" transform="rotate(-90 238.3 263.9)">J3</text>
<text x="47.8" y="269.5" transform="rotate(-90 47.8 269.5)">GND</text>
<text x="58.8" y="299.4">GND</text>
<text x="66.4" y="296.8">ATMEGA32U4</text>
</g>
<text font-size="2.5" fill="#c8c832" x="136.4" y="198.3">Original Pro Micro Design by Spark Fun Electronics</text>
<g font-size="2.5" fill="#0dab76">
<text x="251" y="224.1">~</text>
<text x="232.3" y="241.7" transform="rotate(-90 232.3 241.7)">~</text>
<text x="234.9" y="241.7" transform="rotate(-90 234.9 241.7)">~</text>
</g>
<g font-size="2.1" fill="#808080">
<text x="60.3" y="146.7">3</text>
<text x="60.3" y="149.2">1</text>
<text x="66.2" y="147.8">EN</text>
<text x="86.1" y="147.8">VOUT</text>
<text x="96.6" y="146.7">5</text>
<text x="60.3" y="154.3">4</text>
<text x="66.2" y="150.3">VIN</text>
<text x="66.2" y="155.4">NC</text>
<text x="60.3" y="164.5">2</text>
<text x="66.2" y="165.6">GND</text>
<text x="216" y="215.3">6</text>
<text x="266" y="215.3">1</text>
<text x="63.6" y="217.8">13</text>
<text x="63.6" y="220.3">14</text>
<text x="68.7" y="218.9">RESET</text>
<text x="68.7" y="221.4">VCC</text>
<text x="83.5" y="221.4">PF6(ADC6)</text>
<text x="83.5" y="218.9">PF7(ADC7)</text>
<text x="97.2" y="220.3">37</text>
<text x="97.2" y="217.8">36</text>
<text x="112.1" y="218.9">A0</text>
<text x="112.1" y="221.4">A1</text>
<text x="216" y="220.3">4</text>
<text x="216" y="217.8">5</text>
<text x="266" y="217.8">2</text>
<text x="266" y="220.3">3</text>
<text x="63.6" y="225.4">24</text>
<text x="63.6" y="227.9">44</text>
<text x="63.6" y="222.8">34</text>
<text x="68.7" y="226.5">AVCC</text>
<text x="68.7" y="224">VCC</text>
<text x="83.5" y="226.5">PF4(ADC4)</text>
<text x="83.5" y="224">PF5(ADC5)</text>
<text x="97.2" y="227.9">40</text>
<text x="97.2" y="225.4">39</text>
<text x="97.2" y="222.8">38</text>
<text x="112.1" y="224">A2</text>
<text x="112.1" y="226.5">A3</text>
<text x="216" y="227.9">1</text>
<text x="216" y="225.4">2</text>
<text x="216" y="222.8">3</text>
<text x="266" y="222.8">4</text>
<text x="266" y="225.4">5</text>
<text x="266" y="227.9">6</text>
<text x="63.6" y="230.5">42</text>
<text x="68.7" y="231.6">AREF</text>
<text x="68.7" y="229.1">AVCC</text>
<text x="83.5" y="231.6">PF0(ADC0)</text>
<text x="83.5" y="229.1">PF1(ADC1)</text>
<text x="97.2" y="230.5">41</text>
<text x="112.1" y="229.1">A4</text>
<text x="112.1" y="231.6">A5</text>
<text x="64.8" y="245.7">6</text>
<text x="64.8" y="243.2">2</text>
<text x="64.8" y="240.6">7</text>
<text x="68.7" y="244.3">UVCC</text>
<text x="68.7" y="241.8">VBUS</text>
<text x="86" y="241.8">PD2(RX)</text>
<text x="86.2" y="244.3">PD3(TX)</text>
<text x="97.2" y="245.7">19</text>
<text x="97.2" y="240.6">20</text>
<text x="97.2" y="243.2">21</text>
<text x="112.1" y="241.8">D0</text>
<text x="112.1" y="244.3">D1</text>
<text x="64.8" y="250.8">4</text>
<text x="68.7" y="251.9">D+</text>
<text x="68.7" y="246.8">UCAP</text>
<text x="83.3" y="251.9">PD4(ADC8)</text>
<text x="84.6" y="246.8">PD1(SDA)</text>
<text x="84.8" y="249.4">PD0(SCL)</text>
<text x="97.2" y="248.2">18</text>
<text x="97.2" y="250.8">25</text>
<text x="112.1" y="249.4">D3#</text>
<text x="112.1" y="246.8">D2</text>
<text x="112.1" y="251.9">D4/A6</text>
<text x="64.8" y="253.3">3</text>
<text x="68.7" y="254.5">D-</text>
<text x="82.1" y="257">PD7(ADC10)</text>
<text x="90.4" y="254.5">PC6</text>
<text x="97.2" y="253.3">31</text>
<text x="97.2" y="255.9">27</text>
<text x="112.1" y="254.5">D5#</text>
<text x="112.1" y="257">D6#/A7</text>
<text x="231.1" y="256.4" transform="rotate(-90 231.1 256.4)">2</text>
<text x="233.6" y="256.4" transform="rotate(-90 233.6 256.4)">1</text>
<text x="241.2" y="256.4" transform="rotate(-90 241.2 256.4)">2</text>
<text x="243.8" y="256.4" transform="rotate(-90 243.8 256.4)">1</text>
<text x="63.6" y="263.5">17</text>
<text x="82.4" y="262.1">PB4(ADC11)</text>
<text x="90.5" y="259.5">PE6</text>
<text x="97.2" y="258.4">1</text>
<text x="97.2" y="260.9">28</text>
<text x="97.2" y="263.5">29</text>
<text x="112.1" y="262.1">D8</text>
<text x="112.1" y="259.5">D7</text>
<text x="63.6" y="268.6">16</text>
<text x="68.7" y="264.6">XTAL1</text>
<text x="68.7" y="269.7">XTAL2</text>
<text x="82.3" y="264.6">PB5(ADC12)</text>
<text x="82.3" y="267.2">PB6(ADC13)</text>
<text x="90.5" y="269.7">PB7</text>
<text x="97.2" y="266">30</text>
<text x="97.2" y="268.6">12</text>
<text x="112.1" y="264.6">D9#/A8</text>
<text x="112.1" y="267.2">D10#</text>
<text x="112.1" y="269.7">D11#</text>
<text x="63.6" y="273.6">33</text>
<text x="68.7" y="274.7">PE2/HWB</text>
<text x="83.3" y="272.2">PD6(ADC9)</text>
<text x="90.4" y="274.7">PC7</text>
<text x="97.2" y="273.6">32</text>
<text x="97.2" y="271.1">26</text>
<text x="112.1" y="274.7">D13#</text>
<text x="112.1" y="272.2">D12/A10</text>
<text x="64.8" y="281.3">5</text>
<text x="83.7" y="277.3">PB3(MISO)</text>
<text x="84.8" y="279.8">PB1(SCK)</text>
<text x="97.2" y="276.2">8</text>
<text x="97.2" y="278.7">9</text>
<text x="97.2" y="281.3">10</text>
<text x="112.1" y="277.3">D14/RX LED</text>
<text x="112.1" y="279.8">D15</text>
<text x="63.6" y="283.8">15</text>
<text x="63.6" y="286.3">23</text>
<text x="68.7" y="284.9">GND</text>
<text x="68.7" y="287.4">GND</text>
<text x="68.7" y="282.4">UGND</text>
<text x="83.7" y="282.4">PB2(MOSI)</text>
<text x="86.3" y="284.9">PB0(SS)</text>
<text x="97.2" y="283.8">11</text>
<text x="112.1" y="282.4">D16</text>
<text x="112.1" y="284.9">D17</text>
<text x="63.6" y="288.9">35</text>
<text x="63.6" y="291.4">43</text>
<text x="68.7" y="290">GND</text>
<text x="68.7" y="292.5">GND</text>
<text x="90.4" y="290">PD5</text>
<text x="97.2" y="288.9">22</text>
<text x="112.1" y="290">TX LED</text>
</g>
<g font-size="1.8" fill="#808080">
<text x="53.7" y="125.5">F1</text>
<text x="42.3" y="129.9">UVCC</text>
<text x="67.8" y="127.4">D3</text>
<text x="53.7" y="133.1">ASMD0805-050-24V</text>
<text x="158.4" y="133.1" transform="rotate(-90 158.4 133.1)">UVCC</text>
<text x="194.6" y="147.7">D-</text>
<text x="33" y="150.2">RAW</text>
<text x="181.9" y="150.2">D+</text>
<text x="230.5" y="155.3">D5</text>
<text x="234" y="152.1">D1</text>
<text x="105.7" y="221.3">A1</text>
<text x="105.7" y="218.8">A0</text>
<text x="230.2" y="221.3">RESET</text>
<text x="230.2" y="218.8">A2</text>
<text x="230.2" y="216.2">A1</text>
<text x="251.9" y="216.2">TXO</text>
<text x="252.6" y="218.8">RXI</text>
<text x="253.3" y="221.3">D2</text>
<text x="105.7" y="226.4">A3</text>
<text x="105.7" y="223.9">A2</text>
<text x="230.2" y="223.9">GND</text>
<text x="230.2" y="226.4">VCC</text>
<text x="253.3" y="223.9">D3</text>
<text x="253.3" y="226.4">D4</text>
<text x="105.7" y="231.5">A5</text>
<text x="105.7" y="228.9">A4</text>
<text x="230.2" y="228.9">SCK</text>
<text x="253.5" y="228.9">MISO</text>
<text x="105.7" y="244.2">TXO</text>
<text x="105.7" y="241.6">RXI</text>
<text x="256.1" y="241.6">MOSI</text>
<text x="55.2" y="251.8">D+</text>
<text x="105.7" y="246.7">D2</text>
<text x="105.7" y="249.3">D3</text>
<text x="105.7" y="251.8">D4</text>
<text x="232.1" y="247.4" transform="rotate(-90 232.1 247.4)">D10</text>
<text x="234.6" y="247.4" transform="rotate(-90 234.6 247.4)">D11</text>
<text x="242.2" y="247.4" transform="rotate(-90 242.2 247.4)">D12</text>
<text x="244.8" y="247.4" transform="rotate(-90 244.8 247.4)">A0</text>
<text x="256.5" y="246.7">RAW</text>
<text x="55.6" y="254.3">D-</text>
<text x="105.7" y="254.3">D5</text>
<text x="105.7" y="256.9">D6</text>
<text x="105.7" y="262">D8</text>
<text x="105.7" y="259.4">D7</text>
<text x="105.7" y="264.5">D9</text>
<text x="105.7" y="267">D10</text>
<text x="105.7" y="269.5">D11</text>
<text x="105.7" y="272.1">D12</text>
<text x="105.7" y="274.6">D13</text>
<text x="103.2" y="277.2">RXLED</text>
<text x="105.7" y="279.7">SCK</text>
<text x="103.2" y="284.8">MISO</text>
<text x="103.2" y="282.2">MOSI</text>
<text x="103.2" y="289.9">TXLED</text>
</g>
</svg>
